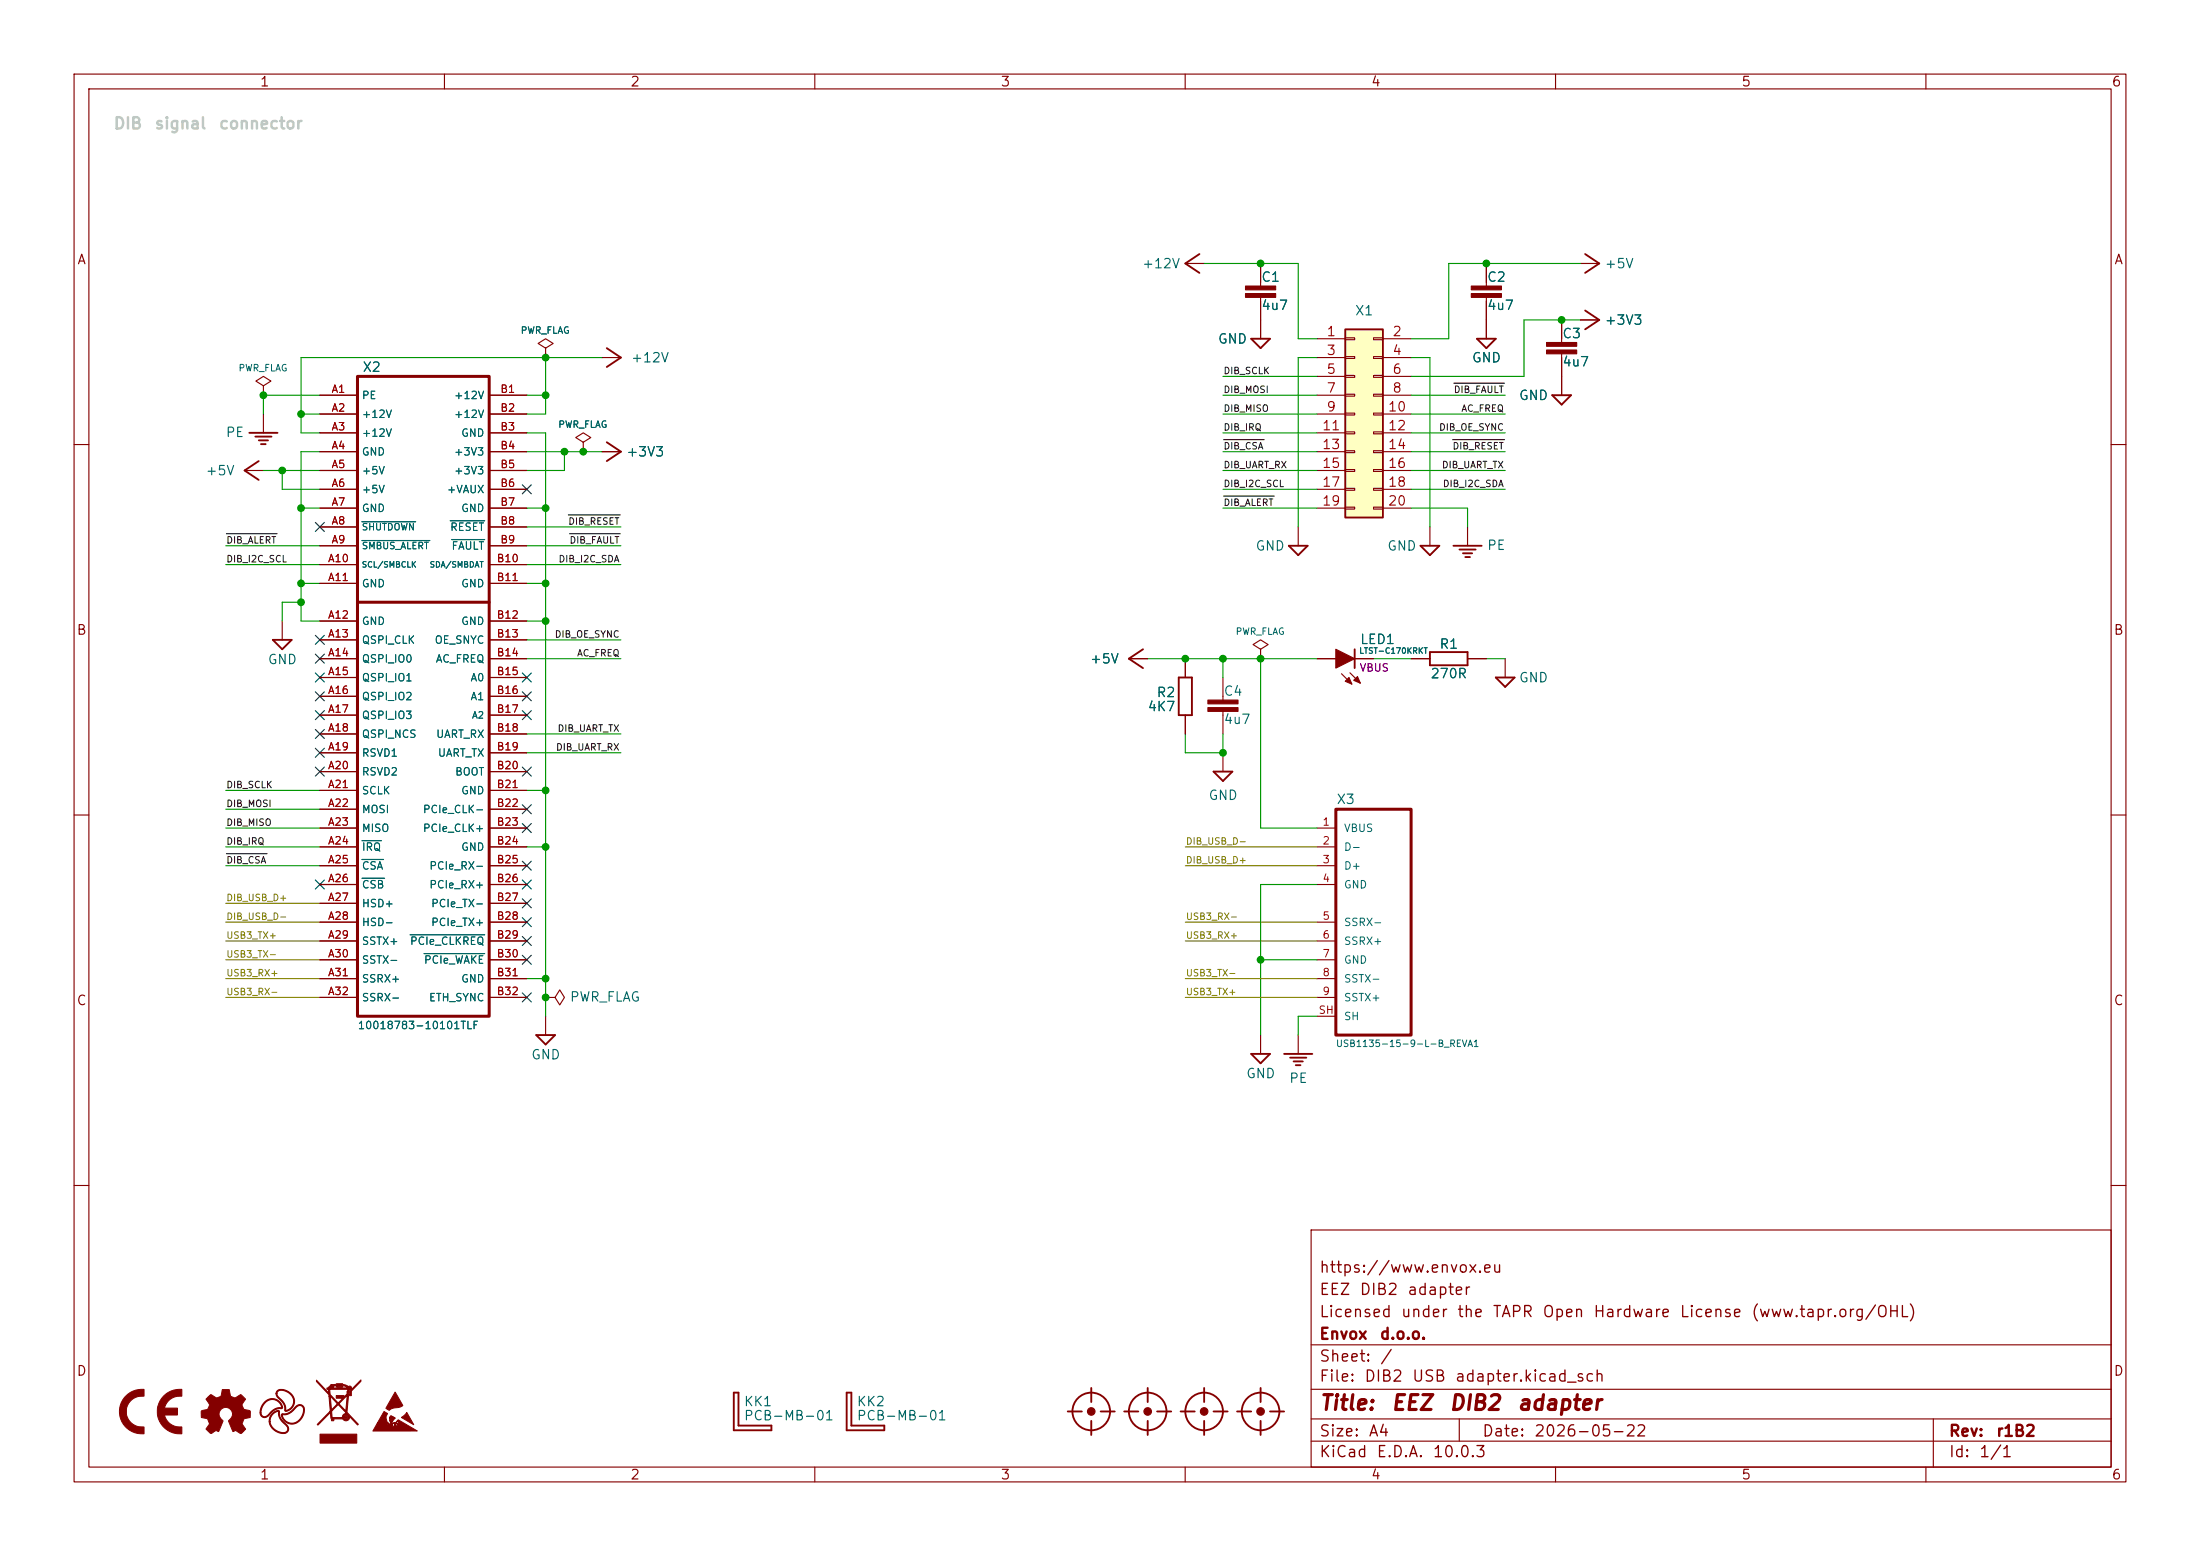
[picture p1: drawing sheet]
<svg xmlns="http://www.w3.org/2000/svg" width="297mm" height="210mm" viewBox="0 0 297 210" stroke-linecap="round" stroke-linejoin="round" font-family="sans-serif">
<g fill="none" stroke="#840000" stroke-width=".15">
<path d="M10 10h277v190h-277zM12 12h273v186h-273zM60 10v2M110 10v2M160 10v2M210 10v2M260 10v2M160 35.6h2.6M170.2 35.6v3M200.7 35.6v3M213.4 35.6h2.5M43.2 53.3h5.1"/>
<path d="M43.2 55.9h5.1M43.2 58.4h5.1M66 53.3h5.1M66 55.9h5.1M66 58.4h5.1M73.7 47l-1.1-.6 1.1-.7 1 .7-1 .6v1.3M73.7 48.3h.1M78.7 59.7l-1-.6 1-.7 1.1 .7-1.1 .6v1.3M81.3 48.3h2.5M170.2 40.1v5.6M200.7 40.1v3.1M213.4 43.2h2.5"/>
<path d="M10 60h2M43.2 61h5.1M43.2 63.5h5.1M43.2 66h5.1M43.2 68.6h5.1M43.2 71.1h5.1M43.2 73.7h5.1M43.2 76.2h5.1M43.2 78.7h5.1M66 61h5.1M66 63.5h5.1M66 66h5.1"/>
<path d="M66 68.6h5.1M66 71.1h5.1M66 73.7h5.1M66 76.2h5.1M66 78.7h5.1M78.7 61h.1M81.3 61h2.5M175.3 71.1v2.6M285 60h2M38.1 83.8v2.6M43.2 83.8h5.1M43.2 86.4h5.1"/>
<path d="M43.2 88.9h5.1M43.2 91.4h5.1M43.2 94h5.1M43.2 96.5h5.1M43.2 99.1h5.1M66 83.8h5.1M66 86.4h5.1M66 88.9h5.1M66 91.4h5.1M66 94h5.1M66 96.5h5.1M66 99.1h5.1"/>
<path d="M170.2 87.6l-1-.6 1-.6 1 .6-1 .6v1.3M170.2 88.9h.1M177.8 88.9h7.6M181.1 90.9l1.4 1.4M182.2 90.8l1.4 1.4M190.5 88.9h2.5M198.1 88.9h2.6M10 110h2M43.2 101.6h5.1M43.2 104.1h5.1M43.2 106.7h5.1M43.2 109.2h5.1"/>
<path d="M43.2 111.8h5.1M43.2 114.3h5.1M43.2 116.8h5.1M43.2 119.4h5.1M66 101.6h5.1M66 104.1h5.1M66 106.7h5.1M66 109.2h5.1M66 111.8h5.1M66 114.3h5.1M66 116.8h5.1M66 119.4h5.1"/>
<path d="M285 110h2M43.2 121.9h5.1M43.2 124.5h5.1M43.2 127h5.1M43.2 129.5h5.1M43.2 132.1h5.1M43.2 134.6h5.1M66 121.9h5.1M66 124.5h5.1M66 127h5.1M66 129.5h5.1M66 132.1h5.1"/>
<path d="M66 134.6h5.1M73.7 134.6h1.2l.7 1 .6-1-.6-1-.7 1M73.7 134.6h.1M73.7 137.2v2.5M10 160h2M177 166h108v32h-108zM285 160h2M60 198v2M110 198v2M160 198v2M177 194.5h108M177 191.5h108"/>
<path d="M177 187.5h108M177 181.5h108M197 191.5v3M210 198v2M260 198v2M261 191.5v6.5"/>
</g>
<path d="M48.3 50.8h17.7v86.4h-17.7zM48.3 81.3h17.7" fill="none" stroke="#840000" stroke-width=".41"/>
<path d="M48.9 70.4h7.2M48.9 73h9.1M60.8 70.3h4.6M61 72.8h4.4M48.9 113.5h2.6M48.9 116h2.9M48.9 118.5h3M55.4 126.2h10M57.3 128.7h8.1" fill="none" stroke="#006464" stroke-width=".15"/>
<path d="M161.9 34.3l-1.9 1.3 1.9 1.2M214 34.3l1.9 1.3-1.9 1.2M81.9 47l1.9 1.3-1.9 1.2M81.9 59.7l1.9 1.3-1.9 1.2M168.9 45.7h2.5l-1.2 1.3zM214 41.9l1.9 1.3-1.9 1.3M174 73.7h2.5l-1.2 1.2zM36.8 86.4h2.6l-1.3 1.2zM182.9 87.6v2.6M193 88h5.1v1.8h-5.1zM72.4 139.7h2.5l-1.2 1.3z" fill="none" stroke="#840000" stroke-width=".25"/>
<g fill="#840000" stroke="#840000" stroke-width=".15">
<path d="M198.6 38.6h4.1v.5h-4.1z"/>
<path d="M198.6 39.6h4.1v.5h-4.1z"/>
<path d="M181.6 91.9l.5-.5 .4 .9z"/>
<path d="M183.3 91.3l.3 .9-.8-.4z"/>
<path d="M180.3 87.6l2.6 1.3-2.6 1.3z"/>
<path d="M168.1 38.6h4.1v.5h-4.1z"/>
<path d="M168.1 39.6h4.1v.5h-4.1z"/>
</g>
<path d="M181.6 44.5h5.1v25.4h-5.1z" fill="#ffffc2"/>
<g fill="none" stroke="#840000" stroke-width=".25">
<path d="M33.7 58.4h3.8M34.5 58.9h2.2M34.9 59.4h1.3M35.2 59.9h.7M181.6 44.5h5.1v25.4h-5.1zM199.4 45.7h2.5l-1.2 1.3zM209.5 53.3h2.6l-1.3 1.3zM34.9 62.2l-1.9 1.3 1.9 1.3M191.8 73.7h2.5l-1.3 1.2zM196.2 73.7h3.8M197 74.2h2.2M197.5 74.7h1.2"/>
<path d="M197.8 75.2h.7M154.3 87.6l-1.9 1.3 1.9 1.3M159.1 91.4h1.8v5.1h-1.8zM201.9 91.4h2.6l-1.3 1.3zM163.8 104.1h2.6l-1.3 1.3zM168.9 142.2h2.5l-1.2 1.3zM173.4 142.2h3.8M174.2 142.7h2.2M174.6 143.3h1.3M174.9 143.8h.7M99.1 188h.6v4.4h4.4v.6h-5zM114.3 188h.6v4.4h4.5v.6h-5.1z"/>
<path d="M144.1 190.5h1.9M147.3 187.3v1.9M147.3 191.8v1.9M148.6 190.5h1.9M151.8 190.5h1.9M154.9 187.3v1.9M154.9 191.8v1.9M156.2 190.5h1.9M159.4 190.5h1.9M162.6 187.3v1.9M162.6 191.8v1.9M163.8 190.5h1.9"/>
<path d="M167 190.5h1.9M170.2 187.3v1.9M170.2 191.8v1.9M171.4 190.5h2"/>
<circle cx="147.3" cy="190.5" r="2.54"/>
<circle cx="154.9" cy="190.5" r="2.54"/>
<circle cx="162.6" cy="190.5" r="2.54"/>
<circle cx="170.2" cy="190.5" r="2.54"/>
</g>
<g fill="none" stroke="#840000" stroke-width=".15">
<path d="M170.2 35.6v2.5M200.7 35.6v2.5M35.6 52.1l-1.1-.7 1.1-.6 1 .6-1 .7v1.2M35.6 53.3h.1M35.6 55.9v2.5M43.2 53.3h5.1M43.2 55.9h5.1M43.2 58.4h5.1M66 53.3h5.1M66 55.9h5.1M66 58.4h5.1M73.7 48.3h.1"/>
<path d="M170.2 40.6v5.1M177.8 45.7h3.8M177.8 48.3h3.8M177.8 50.8h3.8M177.8 53.3h3.8M177.8 55.9h3.8M177.8 58.4h3.8M181.6 45.6h1.3v.2h-1.3zM181.6 48.1h1.3v.3h-1.3zM181.6 50.7h1.3v.2h-1.3zM181.6 53.2h1.3v.3h-1.3zM181.6 55.8h1.3v.2h-1.3z"/>
<path d="M181.6 58.3h1.3v.2h-1.3zM185.4 45.6h1.3v.2h-1.3zM185.4 48.1h1.3v.3h-1.3zM185.4 50.7h1.3v.2h-1.3zM185.4 53.2h1.3v.3h-1.3zM185.4 55.8h1.3v.2h-1.3zM185.4 58.3h1.3v.2h-1.3zM186.7 45.7h3.8M186.7 48.3h3.8M186.7 50.8h3.8M186.7 53.3h3.8M186.7 55.9h3.8"/>
<path d="M186.7 58.4h3.8M200.7 40.6v5.1M210.8 43.2v3M210.8 47.8v5.5M213.4 43.2h2.5M33 63.5h2.6M43.2 61h5.1M43.2 63.5h5.1M43.2 66h5.1M43.2 68.6h5.1M43.2 71.1h5.1M43.2 73.7h5.1"/>
<path d="M43.2 76.2h5.1M43.2 78.7h5.1M66 61h5.1M66 63.5h5.1M66 66h5.1M66 68.6h5.1M66 71.1h5.1M66 73.7h5.1M66 76.2h5.1M66 78.7h5.1M78.7 61h.1M81.3 61h2.5"/>
<path d="M177.8 61h3.8M177.8 63.5h3.8M177.8 66h3.8M177.8 68.6h3.8M181.6 60.8h1.3v.3h-1.3zM181.6 63.4h1.3v.2h-1.3zM181.6 65.9h1.3v.3h-1.3zM181.6 68.5h1.3v.2h-1.3zM185.4 60.8h1.3v.3h-1.3zM185.4 63.4h1.3v.2h-1.3zM185.4 65.9h1.3v.3h-1.3zM185.4 68.5h1.3v.2h-1.3z"/>
<path d="M186.7 61h3.8M186.7 63.5h3.8M186.7 66h3.8M186.7 68.6h3.8M193 71.1v2.6M198.1 71.1v2.6M43.2 88.9h5.1M43.2 83.8h5.1M43.2 86.4h5.1M43.2 91.4h5.1M43.2 94h5.1M43.2 96.5h5.1"/>
<path d="M43.2 99.1h5.1M66 88.9h5.1M66 83.8h5.1M66 86.4h5.1M66 91.4h5.1M66 94h5.1M66 96.5h5.1M66 99.1h5.1M152.4 88.9h2.5M160 88.9v2.5M160 96.5v2.6M165.1 91.4v3.1"/>
<path d="M165.1 96v3.1M177.8 88.9h2.5M182.9 88.9h2.5M190.5 88.9h2.5M198.1 88.9h2.6M203.2 88.9v2.5M43.2 111.8h5.1M43.2 114.3h5.1M43.2 116.8h5.1M43.2 119.4h5.1M43.2 101.6h5.1M43.2 104.1h5.1"/>
<path d="M43.2 106.7h5.1M43.2 109.2h5.1M66 111.8h5.1M66 114.3h5.1M66 116.8h5.1M66 119.4h5.1M66 101.6h5.1M66 104.1h5.1M66 106.7h5.1M66 109.2h5.1M165.1 101.6v2.5M177.8 111.8h2.5"/>
<path d="M177.8 114.3h2.5M177.8 116.8h2.5M177.8 119.4h2.5M43.2 124.5h5.1M43.2 127h5.1M43.2 129.5h5.1M43.2 132.1h5.1M43.2 134.6h5.1M43.2 121.9h5.1M66 124.5h5.1M66 127h5.1M66 129.5h5.1"/>
<path d="M66 132.1h5.1M66 134.6h5.1M66 121.9h5.1M170.2 139.7v2.5M175.3 139.7v2.5M177.8 124.5h2.5M177.8 127h2.5M177.8 129.5h2.5M177.8 132.1h2.5M177.8 134.6h2.5M177.8 137.2h2.5"/>
</g>
<g fill="#840000" stroke="#840000" stroke-width=".15">
<path d="M163.1 94.5h4v.5h-4z"/>
<path d="M163.1 95.5h4v.5h-4z"/>
<path d="M208.8 46.2h4.1v.5h-4.1z"/>
<path d="M208.8 47.2h4.1v.6h-4.1z"/>
<circle cx="162.6" cy="190.5" r=".51"/>
<circle cx="147.3" cy="190.5" r=".51"/>
<circle cx="154.9" cy="190.5" r=".51"/>
<circle cx="170.2" cy="190.5" r=".51"/>
</g>
<g fill="#840000" stroke="#840000" stroke-width=".14">
<path d="M35.8 189.2a1.35 1.35 0 0 1 1.4-.4 1.35 1.35 0 0 1 .9 1.3 2.08 2.08 0 0 0-1.9 1 .63 .63 0 0 1-.7 .2 .63 .63 0 0 1-.4-.6h.1a.57 .57 0 0 0 .6 .5 .57 .57 0 0 0 .5-.4 2.05 2.05 0 0 1 1.7-.9 1.34 1.34 0 0 0-1.2-1 1.34 1.34 0 0 0-1.4 .9l-.2 .9h-.1a2.04 2.04 0 0 1 .7-1.5z"/>
<path d="M36.8 190.7l.4-.2a.32 .32 0 0 1 .3-.2 .32 .32 0 0 1 .2 .2 2.23 2.23 0 0 0 1.1 1.9 .68 .68 0 0 1 0 .9 .68 .68 0 0 1-.8 .2 1.91 1.91 0 0 1-1.7-1.6h.2a1.71 1.71 0 0 0 2.2 1.3 .72 .72 0 0 0-.4-1.1 1.89 1.89 0 0 1-.7-1.6h-.1a1.37 1.37 0 0 0-1 1.4h-.2a1.45 1.45 0 0 1 .5-1.2z"/>
<path d="M37.4 187.7a1.62 1.62 0 0 1 2.3 1.7 1.13 1.13 0 0 1-1.2 1 1.87 1.87 0 0 0-1-1.8l-.2-.5h.1l.1 .3a2.3 2.3 0 0 1 1.1 1.9 1.26 1.26 0 0 0 1-1.2 1.26 1.26 0 0 0-.9-1.3 .9 .9 0 0 0-1.3 .2v.1h-.1z"/>
<path d="M38 190.9l.1-.1a2.02 2.02 0 0 0 1.9-1 .68 .68 0 0 1 .8-.1 .68 .68 0 0 1 .3 .8 1.68 1.68 0 0 1-2.3 1.6l-.6-.6-.2-.5h.1a1.37 1.37 0 0 0 1.3 1.1 1.37 1.37 0 0 0 1.4-1 .92 .92 0 0 0-.2-1.4h-.3l-.2 .2a2.02 2.02 0 0 1-1.9 1l-.2 .1z"/>
<path d="M53.3 187.9l1.1 1.8-.5 .2-1 .2-.3 .3-.5-.3z"/>
<path d="M51.8 190.5l.5 .3v.1a.87 .87 0 0 0-.1 .9l.1 .2 .2 .2 .1 .3 .4-.1 .1 .1 .2-.2a.18 .18 0 0 0 .2 .2 .18 .18 0 0 0 .1-.2 .18 .18 0 0 0-.2-.2l-.1 .2a.15 .15 0 0 0-.1-.2 .15 .15 0 0 0-.2 .1v.2h-.3l-.1-.8a.35 .35 0 0 1 .2-.5l-.1 .2v.2a.23 .23 0 0 0-.1 .3 .23 .23 0 0 0 .3 .1l-.1-.4v-.3l.1-.1a.37 .37 0 0 0 .1 .6v-.5l.1 .3v-.2l.3 .1-.4 .4-.1 .5 .3-.3h.3a.14 .14 0 0 0 .2 .2 .15 .15 0 0 0 0-.3 .14 .14 0 0 0-.2 .1h-.1l.4-.4 2.5 1.5h-6l.6-1h1.4l.2 .4v-.3l-.1-.1h-1.5z"/>
<path d="M54.2 191.3l.7-.7 1 1.7z"/>
<path d="M42.7 186.3l1.7 1.7-.1-.5h.2l.1 .7 1.1 1.2 .6-.7h-.9v-.3h1l.1 .1a.64 .64 0 0 1 .8-.3v-.3l-.2 .3h-.3l.2-.7h-2.9v-.2h2.8l-.2-.2-.4-.1v.2h-.9v-.2l-.4 .1v.2h-.3v-.1l-.4 .1 .3-.3h1.5v-.1l-1.5 .1 .1-.1 .7-.1h.9l.8 .3a.24 .24 0 0 1 .3 .2 .24 .24 0 0 1-.3 .3v.2h.1l1.5-1.6v.2l-1.3 1.4v.6h-.4l-.1 1.7a.7 .7 0 0 0 .3 .9l1.2 1.2-.1 .1-1.1-1.1a.53 .53 0 0 1-.4 .5 .53 .53 0 0 1-.6-.2h-1.1v.3h-.4l-.1-1.1-1.7 1.6h-.1l1.8-1.8h.2v.8h1.7v.1a.25 .25 0 0 0 .4 .1 .25 .25 0 0 0-.1-.5 .25 .25 0 0 0-.3 .3h-.3v-.2l.2-.2 .2-.1 .1-.2-1-1-.9 .9h-.2l-.2-2.1h.2l.1 1.9 .8-.8h.3l.9 .9 .2-2-1.1 1.1h-.3l-.9-1-.2-.1v-.2l-1.7-1.7z"/>
<path d="M43.2 193.6h5v1.2h-5z"/>
<path d="M16.9 188.5a3.1 3.1 0 0 1 2.5-1v.9a2.1 2.1 0 0 0-2.3 2.1 2.1 2.1 0 0 0 2.3 2.1v.9a3 3 0 0 1-3-1.6 3 3 0 0 1 .5-3.4z"/>
<path d="M22.1 188.4a3.1 3.1 0 0 1 2.4-.9v.9a2.12 2.12 0 0 0-2.3 1.6h1.8v1h-1.8a2.12 2.12 0 0 0 2.3 1.6v.9a3 3 0 0 1-3-1.7 3 3 0 0 1 .6-3.4z"/>
<path d="M28.1 188.5a.39 .39 0 0 1 .3-.3 .39 .39 0 0 1 .4 .2 .65 .65 0 0 0 1.1-.1l.1-.8h.9l.1 .5a.65 .65 0 0 0 .4 .6 .65 .65 0 0 0 .7-.2 .38 .38 0 0 1 .4-.2 .38 .38 0 0 1 .3 .3l.4 .3-.4 .6a.64 .64 0 0 0 0 .7 .64 .64 0 0 0 .7 .2l.3 .2v.8l-.6 .1a.45 .45 0 0 0-.4 .5l-.1 .3 .5 .7-.3 .3a.41 .41 0 0 1-.3 .3 .41 .41 0 0 1-.4-.2l-.4-.2-.4 .1-.6-1.4a.94 .94 0 0 0 .4-1.5 .94 .94 0 0 0-1.5 .1 .99 .99 0 0 0 .4 1.4l-.6 1.4-.4-.1-.6 .4-.7-.6 .5-.7-.1-.3a.54 .54 0 0 0-.7-.5l-.3-.1v-.8l.1-.1 .3-.1a.64 .64 0 0 0 .6-.4 .64 .64 0 0 0-.2-.7l-.2-.4z"/>
<circle cx="46.7" cy="191.3" r=".17"/>
</g>
<path d="M180.3 109.2h10.2v30.5h-10.2z" fill="none" stroke="#840000" stroke-width=".41"/>
<path d="M165.2 59.3h5.5M196.1 59.3h7M196.3 51.7h6.8M30.6 72h6.8M76.7 69.5h7M76.9 72h6.8M165.2 67h6.8M30.6 115.2h5.4" fill="none" stroke="#0f0f0f" stroke-width=".15"/>
<g fill="none" stroke="#009600" stroke-width=".15">
<path d="M162.6 35.6h12.7v10.1h2.5M213.4 35.6h-17.8v10.1h-5.1M40.6 55.9h2.6M43.2 53.3h-7.6v2.6M71.1 58.4h2.6v78.8M71.1 53.3h2.6M73.7 48.3v7.6h-2.6M81.3 48.3h-40.7v10.1h2.6M165.1 50.8h12.7M165.1 53.3h12.7M165.1 58.4h12.7M165.1 55.9h12.7"/>
<path d="M177.8 48.3h-2.5v22.8M190.5 48.3h2.5v22.8M190.5 53.3h12.7M190.5 58.4h12.7M190.5 55.9h12.7M213.4 43.2h-7.7v7.6h-15.2M30.5 76.2h12.7M30.5 73.7h12.7M35.6 63.5h7.6M38.1 63.5v2.5h5.1M40.6 68.6h2.6M40.6 78.7h2.6"/>
<path d="M43.2 61h-2.6v22.8h2.6M71.1 76.2h12.7M71.1 68.6h2.6M71.1 71.1h12.7M71.1 73.7h12.7M71.1 78.7h2.6M71.1 61h10.2M76.2 61v2.5h-5.1M165.1 68.6h12.7M165.1 61h12.7M165.1 63.5h12.7M165.1 66h12.7"/>
<path d="M190.5 68.6h7.6v2.5M190.5 61h12.7M190.5 63.5h12.7M190.5 66h12.7M40.6 81.3h-2.5v2.5M71.1 83.8h2.6M71.1 99.1h12.7M71.1 86.4h12.7M71.1 88.9h12.7M154.9 88.9h22.9M160 99.1v2.5h5.1v-2.5M165.1 88.9v2.5"/>
<path d="M170.2 88.9v22.9h7.6M185.4 88.9h5.1M200.7 88.9h2.5M30.5 106.7h12.7M30.5 109.2h12.7M30.5 111.8h12.7M30.5 116.8h12.7M30.5 114.3h12.7M71.1 106.7h2.6M71.1 101.6h12.7M71.1 114.3h2.6M177.8 119.4h-7.6v20.3"/>
<path d="M71.1 132.1h2.6M170.2 129.5h7.6M177.8 137.2h-2.5v2.5"/>
</g>
<path d="M160 114.3h17.8M160 116.8h17.8M30.5 132.1h12.7M30.5 134.6h12.7M30.5 124.5h12.7M30.5 127h12.7M30.5 121.9h12.7M30.5 129.5h12.7M160 132.1h17.8M160 134.6h17.8M160 124.5h17.8M160 127h17.8" fill="none" stroke="#848400" stroke-width=".15"/>
<g fill="none" stroke="#000084" stroke-width=".15">
<path d="M42.6 70.5l1.2 1.2M43.8 70.5l-1.2 1.2M70.5 65.4l1.2 1.2M71.7 65.4l-1.2 1.2M42.6 90.8l1.2 1.2M42.6 95.9l1.2 1.2M42.6 88.3l1.2 1.2M42.6 85.8l1.2 1.2M42.6 98.5l1.2 1.2M42.6 93.4l1.2 1.2M43.8 90.8l-1.2 1.2M43.8 95.9l-1.2 1.2"/>
<path d="M43.8 88.3l-1.2 1.2M43.8 85.8l-1.2 1.2M43.8 98.5l-1.2 1.2M43.8 93.4l-1.2 1.2M70.5 90.8l1.2 1.2M70.5 93.4l1.2 1.2M70.5 95.9l1.2 1.2M71.7 90.8l-1.2 1.2M71.7 93.4l-1.2 1.2M71.7 95.9l-1.2 1.2M42.6 118.8l1.2 1.2M42.6 101l1.2 1.2"/>
<path d="M42.6 103.5l1.2 1.2M43.8 118.8l-1.2 1.2M43.8 101l-1.2 1.2M43.8 103.5l-1.2 1.2M70.5 118.8l1.2 1.2M70.5 103.5l1.2 1.2M70.5 116.2l1.2 1.2M70.5 111.2l1.2 1.2M70.5 108.6l1.2 1.2M71.7 118.8l-1.2 1.2M71.7 103.5l-1.2 1.2M71.7 116.2l-1.2 1.2"/>
<path d="M71.7 111.2l-1.2 1.2M71.7 108.6l-1.2 1.2M70.5 128.9l1.2 1.2M70.5 134l1.2 1.2M70.5 126.4l1.2 1.2M70.5 123.9l1.2 1.2M70.5 121.3l1.2 1.2M71.7 128.9l-1.2 1.2M71.7 134l-1.2 1.2M71.7 126.4l-1.2 1.2M71.7 123.9l-1.2 1.2M71.7 121.3l-1.2 1.2"/>
</g>
<path d="M48.9 70.4h7.2M48.9 73h9.1M60.8 70.3h4.6M61 72.8h4.4M48.9 113.5h2.6M48.9 116h2.9M48.9 118.5h3M55.4 126.2h10M57.3 128.7h8.1" fill="none" stroke="#006464" stroke-width=".15"/>
<g fill="#009600" stroke="#009600" stroke-width=".14">
<circle cx="35.6" cy="53.3" r=".46"/>
<circle cx="40.6" cy="55.9" r=".46"/>
<circle cx="76.2" cy="61" r=".46"/>
<circle cx="73.7" cy="78.7" r=".46"/>
<circle cx="73.7" cy="68.6" r=".46"/>
<circle cx="38.1" cy="63.5" r=".46"/>
<circle cx="40.6" cy="78.7" r=".46"/>
<circle cx="40.6" cy="81.3" r=".46"/>
<circle cx="73.7" cy="48.3" r=".46"/>
<circle cx="73.7" cy="53.3" r=".46"/>
<circle cx="73.7" cy="132.1" r=".46"/>
<circle cx="73.7" cy="114.3" r=".46"/>
<circle cx="73.7" cy="106.7" r=".46"/>
<circle cx="73.7" cy="134.6" r=".46"/>
<circle cx="160" cy="88.9" r=".46"/>
<circle cx="165.1" cy="88.9" r=".46"/>
<circle cx="170.2" cy="88.9" r=".46"/>
<circle cx="165.1" cy="101.6" r=".46"/>
<circle cx="170.2" cy="129.5" r=".46"/>
<circle cx="73.7" cy="83.8" r=".46"/>
<circle cx="40.6" cy="68.6" r=".46"/>
<circle cx="78.7" cy="61" r=".46"/>
<circle cx="210.8" cy="43.2" r=".46"/>
<circle cx="170.2" cy="35.6" r=".46"/>
<circle cx="200.7" cy="35.6" r=".46"/>
</g>
<g font-size="2" fill="#840000">
<text x="178" y="190.8">Title:</text>
<text x="187.7" y="190.8">EEZ</text>
<text x="195.5" y="190.8">DIB2</text>
<text x="204.7" y="190.8">adapter</text>
</g>
<g font-size="1.5" fill="#c2c2c2">
<text x="15.2" y="17.8">DIB</text>
<text x="20.8" y="17.8">signal</text>
<text x="29.4" y="17.8">connector</text>
</g>
<g font-size="1.5" fill="#840000">
<text x="178" y="172.2">https://www.envox.eu</text>
<text x="178" y="178.2">Licensed</text>
<text x="178" y="175.2">EEZ</text>
<text x="183.4" y="175.2">DIB2</text>
<text x="189" y="178.2">under</text>
<text x="189.9" y="175.2">adapter</text>
<text x="196.6" y="178.2">the</text>
<text x="201.4" y="178.2">TAPR</text>
<text x="208.1" y="178.2">Open</text>
<text x="215" y="178.2">Hardware</text>
<text x="226.7" y="178.2">License</text>
<text x="236.3" y="178.2">(www.tapr.org/OHL)</text>
<text x="178" y="184.2">Sheet:</text>
<text x="178" y="181.2">Envox</text>
<text x="186.2" y="181.2">d.o.o.</text>
<text x="186.2" y="184.2">/</text>
<text x="178" y="186.9">File:</text>
<text x="184.1" y="186.9">DIB2</text>
<text x="190.5" y="186.9">USB</text>
<text x="196.3" y="186.9">adapter.kicad_sch</text>
<text x="178" y="197.1">KiCad</text>
<text x="178" y="194.3">Size:</text>
<text x="184.7" y="194.3">A4</text>
<text x="185.7" y="197.1">E.D.A.</text>
<text x="193.3" y="197.1">10.0.3</text>
<text x="200" y="194.3">Date:</text>
<text x="207" y="194.3">2026-05-22</text>
<text x="263" y="194.3">Rev:</text>
<text x="263" y="197.1">Id:</text>
<text x="267.1" y="197.1">1/1</text>
<text x="269.4" y="194.3">r1B2</text>
</g>
<g font-size="1.3" fill="#840000">
<text x="35" y="12">1</text>
<text x="85" y="12">2</text>
<text x="135" y="12">3</text>
<text x="185" y="12">4</text>
<text x="235" y="12">5</text>
<text x="285" y="12">6</text>
<text x="10.3" y="36">A</text>
<text x="285.3" y="36">A</text>
<text x="10.3" y="86">B</text>
<text x="285.3" y="86">B</text>
<text x="10.3" y="136">C</text>
<text x="285.3" y="136">C</text>
<text x="10.3" y="186">D</text>
<text x="285.3" y="186">D</text>
<text x="35" y="200">1</text>
<text x="85" y="200">2</text>
<text x="135" y="200">3</text>
<text x="185" y="200">4</text>
<text x="235" y="200">5</text>
<text x="285" y="200">6</text>
</g>
<g font-size="1.3" fill="#006464">
<text x="154.1" y="36.5">+12V</text>
<text x="170.2" y="38.3">C1</text>
<text x="200.7" y="38.3">C2</text>
<text x="216.5" y="36.5">+5V</text>
<text x="164.3" y="46.7">GND</text>
<text x="170.2" y="42.2">4u7</text>
<text x="182.8" y="42.9">X1</text>
<text x="200.7" y="42.2">4u7</text>
<text x="210.8" y="46">C3</text>
<text x="216.5" y="44.2">+3V3</text>
<text x="48.9" y="50.5">X2</text>
<text x="85.1" y="49.2">+12V</text>
<text x="198.6" y="49.2">GND</text>
<text x="210.8" y="49.8">4u7</text>
<text x="30.4" y="59.3">PE</text>
<text x="205" y="54.3">GND</text>
<text x="27.7" y="64.5">+5V</text>
<text x="84.5" y="61.9">+3V3</text>
<text x="169.4" y="74.6">GND</text>
<text x="187.2" y="74.6">GND</text>
<text x="200.7" y="74.5">PE</text>
<text x="36.1" y="90">GND</text>
<text x="147" y="89.9">+5V</text>
<text x="183.5" y="87.2">LED1</text>
<text x="194.2" y="87.9">R1</text>
<text x="156.1" y="94.4">R2</text>
<text x="165.1" y="94.2">C4</text>
<text x="193" y="91.9">270R</text>
<text x="205" y="92.4">GND</text>
<text x="154.8" y="96.3">4K7</text>
<text x="165.1" y="98">4u7</text>
<text x="163.1" y="108.3">GND</text>
<text x="180.3" y="108.8">X3</text>
<text x="76.8" y="135.5">PWR_FLAG</text>
<text x="71.6" y="143.3">GND</text>
<text x="168.1" y="145.8">GND</text>
<text x="173.9" y="146.5">PE</text>
<text x="100.3" y="190.1">KK1</text>
<text x="115.6" y="190.1">KK2</text>
<text x="100.3" y="192">PCB-MB-01</text>
<text x="115.6" y="192">PCB-MB-01</text>
</g>
<g font-size="1.3" fill="#a90000">
<text x="179" y="45.7">1</text>
<text x="187.9" y="45.7">2</text>
<text x="179" y="48.2">3</text>
<text x="179" y="50.8">5</text>
<text x="179" y="53.3">7</text>
<text x="187.9" y="48.2">4</text>
<text x="187.9" y="50.8">6</text>
<text x="187.9" y="53.3">8</text>
<text x="178.4" y="58.4">11</text>
<text x="179" y="55.9">9</text>
<text x="187.3" y="55.9">10</text>
<text x="187.3" y="58.4">12</text>
<text x="178.4" y="60.9">13</text>
<text x="178.4" y="63.5">15</text>
<text x="187.3" y="60.9">14</text>
<text x="187.3" y="63.5">16</text>
<text x="178.4" y="66">17</text>
<text x="178.4" y="68.6">19</text>
<text x="187.3" y="66">18</text>
<text x="187.3" y="68.6">20</text>
</g>
<g font-size="1" fill="#a90000">
<text x="44.7" y="53.3">A1</text>
<text x="67.5" y="53.3">B1</text>
<text x="44.7" y="55.8">A2</text>
<text x="44.7" y="58.3">A3</text>
<text x="67.5" y="55.8">B2</text>
<text x="67.5" y="58.3">B3</text>
<text x="44.7" y="60.9">A4</text>
<text x="44.7" y="63.4">A5</text>
<text x="44.7" y="66">A6</text>
<text x="67.5" y="60.9">B4</text>
<text x="67.5" y="63.4">B5</text>
<text x="67.5" y="66">B6</text>
<text x="44.7" y="68.5">A7</text>
<text x="44.7" y="71">A8</text>
<text x="67.5" y="68.5">B7</text>
<text x="67.5" y="71">B8</text>
<text x="44.2" y="76.1">A10</text>
<text x="44.7" y="73.6">A9</text>
<text x="67" y="76.1">B10</text>
<text x="67.5" y="73.6">B9</text>
<text x="44.2" y="78.7">A11</text>
<text x="44.2" y="83.7">A12</text>
<text x="67" y="78.7">B11</text>
<text x="67" y="83.7">B12</text>
<text x="44.2" y="86.3">A13</text>
<text x="44.2" y="88.8">A14</text>
<text x="67" y="86.3">B13</text>
<text x="67" y="88.8">B14</text>
<text x="44.2" y="91.4">A15</text>
<text x="44.2" y="93.9">A16</text>
<text x="67" y="91.4">B15</text>
<text x="67" y="93.9">B16</text>
<text x="44.2" y="96.4">A17</text>
<text x="44.2" y="99">A18</text>
<text x="44.2" y="101.5">A19</text>
<text x="67" y="96.4">B17</text>
<text x="67" y="99">B18</text>
<text x="67" y="101.5">B19</text>
<text x="44.2" y="104.1">A20</text>
<text x="44.2" y="106.6">A21</text>
<text x="67" y="104.1">B20</text>
<text x="67" y="106.6">B21</text>
<text x="44.2" y="109.1">A22</text>
<text x="44.2" y="111.7">A23</text>
<text x="67" y="109.1">B22</text>
<text x="67" y="111.7">B23</text>
<text x="178.5" y="111.7">1</text>
<text x="44.2" y="114.2">A24</text>
<text x="44.2" y="116.8">A25</text>
<text x="44.2" y="119.3">A26</text>
<text x="67" y="114.2">B24</text>
<text x="67" y="116.8">B25</text>
<text x="67" y="119.3">B26</text>
<text x="178.5" y="114.2">2</text>
<text x="178.5" y="116.8">3</text>
<text x="178.5" y="119.3">4</text>
<text x="44.2" y="121.8">A27</text>
<text x="44.2" y="124.4">A28</text>
<text x="67" y="121.8">B27</text>
<text x="67" y="124.4">B28</text>
<text x="178.5" y="124.4">5</text>
<text x="44.2" y="126.9">A29</text>
<text x="44.2" y="129.5">A30</text>
<text x="67" y="126.9">B29</text>
<text x="67" y="129.5">B30</text>
<text x="178.5" y="126.9">6</text>
<text x="178.5" y="129.5">7</text>
<text x="44.2" y="132">A31</text>
<text x="44.2" y="134.5">A32</text>
<text x="67" y="132">B31</text>
<text x="67" y="134.5">B32</text>
<text x="177.9" y="137.1">SH</text>
<text x="178.5" y="132">8</text>
<text x="178.5" y="134.5">9</text>
</g>
<g font-size="1" fill="#006464">
<text x="48.8" y="54.1">PE</text>
<text x="48.8" y="56.7">+12V</text>
<text x="48.8" y="59.2">+12V</text>
<text x="61.2" y="54.1">+12V</text>
<text x="61.2" y="56.7">+12V</text>
<text x="62.2" y="59.2">GND</text>
<text x="48.8" y="61.7">GND</text>
<text x="48.8" y="64.3">+5V</text>
<text x="61.2" y="61.7">+3V3</text>
<text x="61.2" y="64.3">+3V3</text>
<text x="48.8" y="66.8">+5V</text>
<text x="48.8" y="69.4">GND</text>
<text x="60.2" y="66.8">+VAUX</text>
<text x="60.7" y="71.9">RESET</text>
<text x="62.2" y="69.4">GND</text>
<text x="60.9" y="74.4">FAULT</text>
<text x="48.8" y="79.5">GND</text>
<text x="62.2" y="79.5">GND</text>
<text x="48.8" y="84.6">GND</text>
<text x="48.8" y="87.1">QSPI_CLK</text>
<text x="48.8" y="89.7">QSPI_IO0</text>
<text x="58.6" y="87.1">OE_SNYC</text>
<text x="58.7" y="89.7">AC_FREQ</text>
<text x="62.2" y="84.6">GND</text>
<text x="48.8" y="92.2">QSPI_IO1</text>
<text x="48.8" y="94.8">QSPI_IO2</text>
<text x="63.4" y="92.2">A0</text>
<text x="63.4" y="94.8">A1</text>
<text x="48.8" y="97.3">QSPI_IO3</text>
<text x="48.8" y="99.8">QSPI_NCS</text>
<text x="58.8" y="99.8">UART_RX</text>
<text x="48.8" y="102.4">RSVD1</text>
<text x="48.8" y="104.9">RSVD2</text>
<text x="48.8" y="107.5">SCLK</text>
<text x="59" y="102.4">UART_TX</text>
<text x="61.4" y="104.9">BOOT</text>
<text x="62.2" y="107.5">GND</text>
<text x="48.8" y="110">MOSI</text>
<text x="48.8" y="112.5">MISO</text>
<text x="57" y="110">PCIe_CLK-</text>
<text x="57" y="112.5">PCIe_CLK+</text>
<text x="181.4" y="112.5">VBUS</text>
<text x="48.8" y="115.1">IRQ</text>
<text x="48.8" y="117.6">CSA</text>
<text x="57.9" y="117.6">PCIe_RX-</text>
<text x="62.2" y="115.1">GND</text>
<text x="181.4" y="115.1">D-</text>
<text x="181.4" y="117.6">D+</text>
<text x="48.8" y="120.2">CSB</text>
<text x="48.8" y="122.7">HSD+</text>
<text x="48.8" y="125.2">HSD-</text>
<text x="57.9" y="120.2">PCIe_RX+</text>
<text x="58.1" y="122.7">PCIe_TX-</text>
<text x="58.1" y="125.2">PCIe_TX+</text>
<text x="181.4" y="120.2">GND</text>
<text x="181.4" y="125.2">SSRX-</text>
<text x="48.8" y="127.8">SSTX+</text>
<text x="48.8" y="130.3">SSTX-</text>
<text x="55.3" y="127.8">PCIe_CLKREQ</text>
<text x="57.1" y="130.3">PCIe_WAKE</text>
<text x="181.4" y="127.8">SSRX+</text>
<text x="181.4" y="130.3">GND</text>
<text x="48.8" y="132.9">SSRX+</text>
<text x="48.8" y="135.4">SSRX-</text>
<text x="57.8" y="135.4">ETH_SYNC</text>
<text x="62.2" y="132.9">GND</text>
<text x="181.4" y="132.9">SSTX-</text>
<text x="181.4" y="135.4">SSTX+</text>
<text x="181.4" y="137.9">SH</text>
<text x="48.2" y="139.2">10018783-10101TLF</text>
</g>
<text font-size="1" fill="#840084" x="183.5" y="90.9">VBUS</text>
<g font-size=".9" fill="#006464">
<text x="70.2" y="45.3">PWR_FLAG</text>
<text x="32.1" y="50.3">PWR_FLAG</text>
<text x="75.3" y="58">PWR_FLAG</text>
<text x="48.8" y="71.8">SHUTDOWN</text>
<text x="48.8" y="74.3">SMBUS_ALERT</text>
<text x="166.7" y="85.9">PWR_FLAG</text>
<text x="63.6" y="97.2">A2</text>
<text x="180.3" y="141.5">USB1135-15-9-L-B_REVA1</text>
</g>
<g font-size=".9" fill="#0f0f0f">
<text x="165.1" y="50.7">DIB_SCLK</text>
<text x="165.1" y="53.3">DIB_MOSI</text>
<text x="196.2" y="53.3">DIB_FAULT</text>
<text x="165.1" y="58.3">DIB_IRQ</text>
<text x="165.1" y="55.8">DIB_MISO</text>
<text x="194.2" y="58.3">DIB_OE_SYNC</text>
<text x="197.2" y="55.8">AC_FREQ</text>
<text x="165.1" y="60.9">DIB_CSA</text>
<text x="165.1" y="63.4">DIB_UART_RX</text>
<text x="165.1" y="66">DIB_I2C_SCL</text>
<text x="194.6" y="63.4">DIB_UART_TX</text>
<text x="194.7" y="66">DIB_I2C_SDA</text>
<text x="196" y="60.9">DIB_RESET</text>
<text x="76.6" y="71">DIB_RESET</text>
<text x="165.1" y="68.5">DIB_ALERT</text>
<text x="30.5" y="76.1">DIB_I2C_SCL</text>
<text x="30.5" y="73.6">DIB_ALERT</text>
<text x="75.3" y="76.1">DIB_I2C_SDA</text>
<text x="76.8" y="73.6">DIB_FAULT</text>
<text x="74.8" y="86.3">DIB_OE_SYNC</text>
<text x="77.8" y="88.8">AC_FREQ</text>
<text x="75" y="101.5">DIB_UART_RX</text>
<text x="75.2" y="99">DIB_UART_TX</text>
<text x="30.5" y="106.6">DIB_SCLK</text>
<text x="30.5" y="109.1">DIB_MOSI</text>
<text x="30.5" y="111.7">DIB_MISO</text>
<text x="30.5" y="114.2">DIB_IRQ</text>
<text x="30.5" y="116.8">DIB_CSA</text>
</g>
<g font-size=".9" fill="#848400">
<text x="160" y="114.2">DIB_USB_D-</text>
<text x="160" y="116.8">DIB_USB_D+</text>
<text x="30.5" y="124.4">DIB_USB_D-</text>
<text x="30.5" y="121.8">DIB_USB_D+</text>
<text x="160" y="124.4">USB3_RX-</text>
<text x="30.5" y="126.9">USB3_TX+</text>
<text x="30.5" y="129.5">USB3_TX-</text>
<text x="30.5" y="132">USB3_RX+</text>
<text x="160" y="126.9">USB3_RX+</text>
<text x="160" y="132">USB3_TX-</text>
<text x="30.5" y="134.5">USB3_RX-</text>
<text x="160" y="134.5">USB3_TX+</text>
</g>
<g font-size=".8" fill="#006464">
<text x="48.8" y="76.8">SCL/SMBCLK</text>
<text x="57.9" y="76.8">SDA/SMBDAT</text>
<text x="183.4" y="88.4">LTST-C170KRKT</text>
</g>
</svg>
